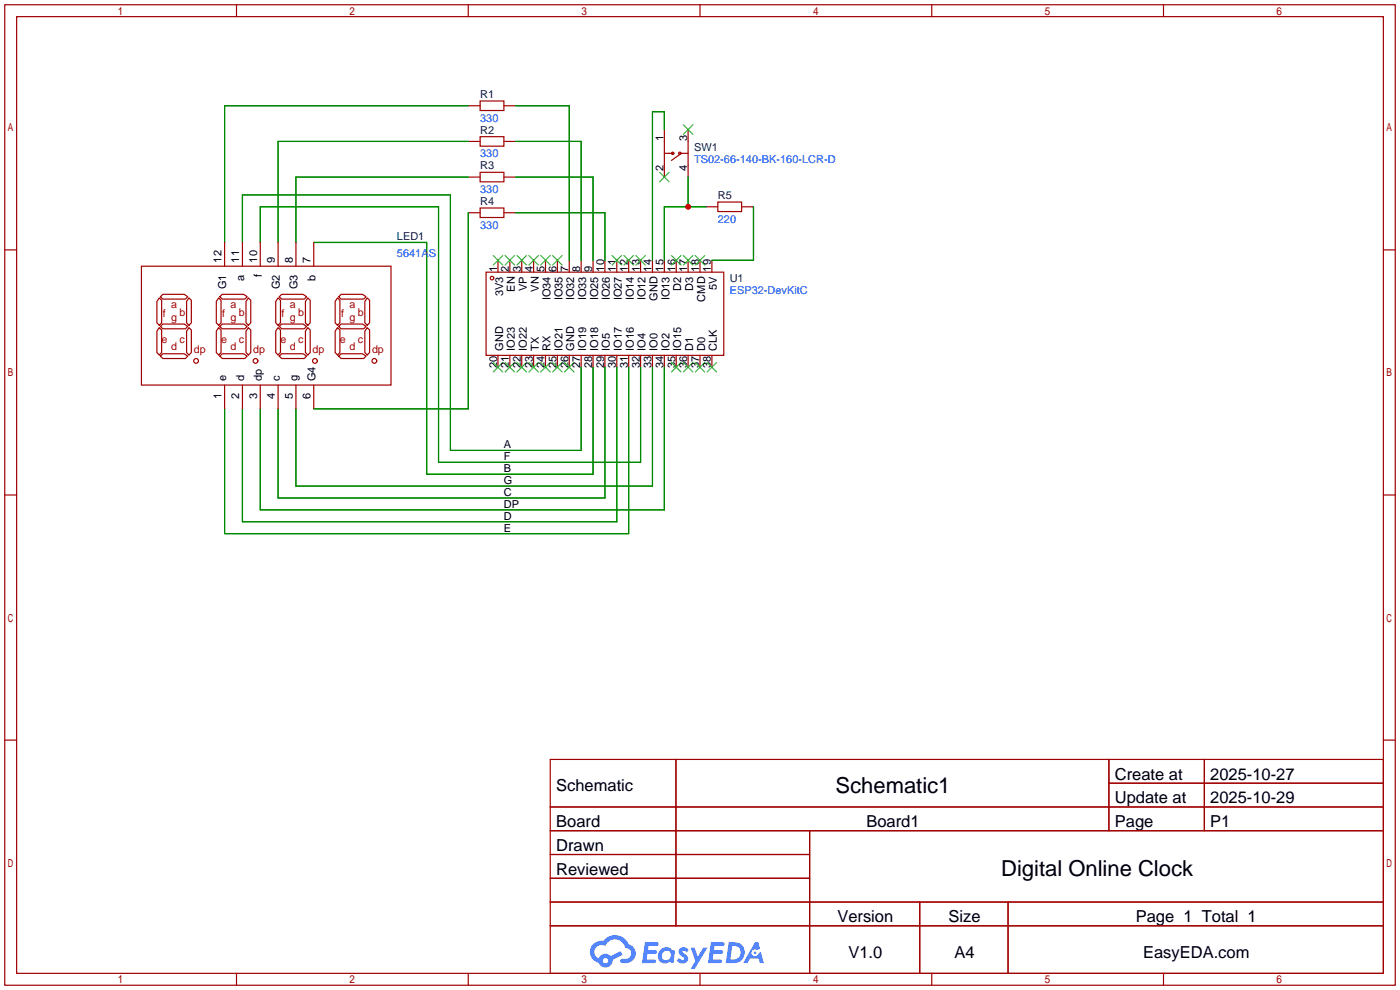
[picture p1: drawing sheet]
<svg xmlns="http://www.w3.org/2000/svg" width="299mm" height="212mm" viewBox="0 0 299 212" stroke-linecap="round" stroke-linejoin="round" font-family="sans-serif">
<g fill="none" stroke="#a10000" stroke-width=".25">
<path d="M1 1h297.2v209.6h-297.2zM3.6 3.6h292.1v204.4h-292.1zM50.5 1v2.6M100.1 1v2.6M149.6 1v2.6M199.1 1v2.6M248.7 1v2.6M1 53.4h2.6M295.7 53.4h2.5M1 105.8h2.6M295.7 105.8h2.5M1 158.2h2.6"/>
<path d="M295.7 158.2h2.5M117.6 162.3h178.1v45.7h-178.1zM117.6 172.5h178.1M117.6 177.5h178.1M144.5 162.3v35.6M173 177.5v30.5M237 162.3v15.2M237 167.4h58.7M257.4 162.3v15.2M117.6 182.6h55.4M117.6 192.8h178.1M117.6 187.7h55.4"/>
<path d="M117.6 197.9h178.1M196.6 192.8v15.2M215.4 192.8v15.2M50.5 208v2.6M100.1 208v2.6M149.6 208v2.6M199.1 208v2.6M248.7 208v2.6"/>
</g>
<g fill="#5487ff">
<path d="M145.3 202.7a1.3 1.3 0 0 1 1.9 .3l-.4 .6a.54 .54 0 0 0-.9-.2l.1 .2a1.34 1.34 0 0 1 .9 1.8 1.47 1.47 0 0 1-2.3-.1l.5-.6 .8 .5a.31 .31 0 0 0 .4-.3 .31 .31 0 0 0-.3-.4 1.12 1.12 0 0 1-.7-1.8z"/>
<path d="M147.6 202.5h.9l.6 2 1.2-2h.9l-2.7 4.6h-.9l1-1.7z"/>
<path d="M137.8 201.4h1.7a1.31 1.31 0 0 1 1.2 .2 .4 .4 0 0 1-.3 .5l-1.8 .1-.1 .9h1.6a.4 .4 0 0 1 .4 .4 .4 .4 0 0 1-.5 .4h-1.6l-.2 1.2h1.4a.46 .46 0 0 1 .5 0 .46 .46 0 0 1 .1 .5l-.4 .2h-2.6z"/>
<path d="M151.9 201.4h1.7a1.32 1.32 0 0 1 1.2 .2 .39 .39 0 0 1-.3 .5l-1.8 .1-.1 .9h1.6a.4 .4 0 0 1 .4 .4 .4 .4 0 0 1-.4 .4h-1.7l-.2 1.2h1.4a.46 .46 0 0 1 .5 0 .46 .46 0 0 1 .1 .5l-.4 .2h-2.6z"/>
<path d="M161.3 201.4h.8l.3 1.3-.6 .4a.75 .75 0 0 0-1.1 .3 .75 .75 0 0 0 .5 1 .75 .75 0 0 0 .9-.7l.5-.2 .6 2.3h-.8l-.3-.9h-1.8l-.5 .9h-1z"/>
<path d="M155.7 201.4l-.6 4.4h1.5a2.27 2.27 0 0 0 2.6-2.2 2.27 2.27 0 0 0-2.7-2.2zM156.5 202.1a1.5 1.5 0 0 1 1.8 1.6 1.5 1.5 0 0 1-1.9 1.4h-.3z"/>
<path d="M141.2 203a1.6 1.6 0 0 0-.3 2.3 1.6 1.6 0 0 0 2.3 .2l.7 .3 .3-2.4-.1-.3-.5-.1a1.58 1.58 0 0 0-2.4 0zM141.8 203.5a.98 .98 0 0 1 1.6 .4 .98 .98 0 0 1-1.1 1.3 .94 .94 0 0 1-.9-.7 .94 .94 0 0 1 .4-1z"/>
<path d="M126.8 201.8a2.37 2.37 0 0 0 1.1 4 1.54 1.54 0 0 0 1.8 1 1.54 1.54 0 0 0 1.2-1.6l2.2-1.1-.5-.8-2 1a1.57 1.57 0 0 0-2.7 .5 1.5 1.5 0 0 1-.7-2.1 1.5 1.5 0 0 1 2.2-.5 2.23 2.23 0 0 1 2.3-1.4 2.23 2.23 0 0 1 2 1.8 1.16 1.16 0 0 1 1.2 1.1 1.16 1.16 0 0 1-1.1 1.2h-.7a.47 .47 0 0 0-.5 .4 .47 .47 0 0 0 .4 .5 2.17 2.17 0 0 0 2.5-.9 2.17 2.17 0 0 0-.3-2.7l-.8-.4a3.2 3.2 0 0 0-5.5-.7l-1.1 .1zM128.8 205.3a.6 .6 0 0 1 1.2 0 .6 .6 0 0 1-1.2 0z"/>
<circle cx="161.4" cy="203.6" r=".28"/>
</g>
<g fill="none" stroke="#a10000" stroke-width=".25">
<path d="M100.1 22.6h2.5M100.1 30.2h2.5M100.1 37.8h2.5M102.6 21.6h5.1v2h-5.1zM102.6 29.2h5.1v2h-5.1zM102.6 36.8h5.1v2.1h-5.1zM107.7 22.6h2.5M107.7 30.2h2.5M107.7 37.8h2.5M142 27.7v10.1M142 32.8h1.8M145.3 33l-1.8 1.3"/>
<path d="M145.3 32.8h1.8M147.1 27.7v10.1M30.2 56.9h53.4v25.4h-53.4zM48 51.8v5.1M51.8 51.8v5.1M55.6 51.8v5.1M59.4 51.8v5.1M63.2 51.8v5.1M67.1 51.8v5.1M100.1 45.5h2.5M102.6 44.4h5.1v2.1h-5.1zM103.9 58.2h50.8v17.7h-50.8z"/>
<path d="M106.4 55.6v2.6M107.7 45.5h2.5M109 55.6v2.6M111.5 55.6v2.6M114 55.6v2.6M116.6 55.6v2.6M119.1 55.6v2.6M121.7 55.6v2.6M124.2 55.6v2.6M126.7 55.6v2.6M129.3 55.6v2.6M131.8 55.6v2.6"/>
<path d="M134.4 55.6v2.6M136.9 55.6v2.6M139.4 55.6v2.6M142 55.6v2.6M144.5 55.6v2.6M147.1 55.6v2.6M149.6 55.6v2.6M150.9 44.2h2.5M152.1 55.6v2.6M153.4 43.2h5.1v2h-5.1zM158.5 44.2h2.5M34 63.7l.5 .5v4.8l-.5 .5-.5-.5v-4.6z"/>
<path d="M34 70l.5 .5v4.9l-.5 .5-.5-.5v-4.6zM34.3 63.4l.5-.5h4.6l.7 .5-.5 .5h-4.8zM34.3 69.8l.5-.5h4.6l.7 .5-.5 .5h-4.8zM34.3 76.1l.5-.5h4.6l.7 .5-.5 .5h-4.8zM40.4 63.7l.5 .5v4.8l-.5 .5-.5-.5v-4.6zM40.4 70l.5 .5v4.9l-.5 .5-.5-.5v-4.6zM46.7 63.7l.5 .5v4.8l-.5 .5-.5-.5v-4.6zM46.7 70l.5 .5v4.9l-.5 .5-.5-.5v-4.6zM47 63.4l.5-.5h4.6l.7 .5-.5 .5h-4.8zM47 69.8l.5-.5h4.6l.7 .5-.5 .5h-4.8zM47 76.1l.5-.5h4.6l.7 .5-.5 .5h-4.8zM53.1 63.7l.5 .5v4.8l-.5 .5-.5-.5v-4.6z"/>
<path d="M53.1 70l.5 .5v4.9l-.5 .5-.5-.5v-4.6zM59.4 63.7l.5 .5v4.8l-.5 .5-.5-.5v-4.6zM59.4 70l.5 .5v4.9l-.5 .5-.5-.5v-4.6zM59.7 63.4l.5-.5h4.6l.7 .5-.5 .5h-4.8zM59.7 69.8l.5-.5h4.6l.7 .5-.5 .5h-4.8zM59.7 76.1l.5-.5h4.6l.7 .5-.5 .5h-4.8zM65.8 63.7l.5 .5v4.8l-.5 .5-.5-.5v-4.6zM65.8 70l.5 .5v4.9l-.5 .5-.5-.5v-4.6zM72.1 63.7l.5 .5v4.8l-.5 .5-.5-.5v-4.6zM72.1 70l.5 .5v4.9l-.5 .5-.5-.5v-4.6zM72.4 63.4l.5-.5h4.6l.7 .5-.5 .5h-4.8zM72.4 69.8l.5-.5h4.6l.7 .5-.5 .5h-4.8z"/>
<path d="M72.4 76.1l.5-.5h4.6l.7 .5-.5 .5h-4.8zM78.5 63.7l.5 .5v4.8l-.5 .5-.5-.5v-4.6zM78.5 70l.5 .5v4.9l-.5 .5-.5-.5v-4.6zM106.4 75.9v2.6M109 75.9v2.6M111.5 75.9v2.6M114 75.9v2.6M116.6 75.9v2.6M119.1 75.9v2.6M121.7 75.9v2.6M124.2 75.9v2.6M126.7 75.9v2.6"/>
<path d="M129.3 75.9v2.6M131.8 75.9v2.6M134.4 75.9v2.6M136.9 75.9v2.6M139.4 75.9v2.6M142 75.9v2.6M144.5 75.9v2.6M147.1 75.9v2.6M149.6 75.9v2.6M152.1 75.9v2.6M48 82.3v5.1M51.8 82.3v5.1"/>
<path d="M55.6 82.3v5.1M59.4 82.3v5.1M63.2 82.3v5.1M67.1 82.3v5.1"/>
<circle cx="143.8" cy="32.8" r=".25"/>
<circle cx="145.3" cy="32.8" r=".25"/>
<circle cx="105.2" cy="59.4" r=".38"/>
<circle cx="41.9" cy="77.1" r=".51"/>
<circle cx="54.6" cy="77.1" r=".51"/>
<circle cx="67.3" cy="77.1" r=".51"/>
<circle cx="80" cy="77.1" r=".51"/>
</g>
<g fill="none" stroke="#3c3" stroke-width=".25">
<path d="M141 36.8l2 2.1M143 36.8l-2 2.1M146 26.7l2.1 2M148.1 26.7l-2.1 2M105.4 54.6l2 2M107.4 54.6l-2 2M107.9 54.6l2.1 2M110 54.6l-2.1 2M110.5 54.6l2 2M112.5 54.6l-2 2M113 54.6l2.1 2M115.1 54.6l-2.1 2"/>
<path d="M115.6 54.6l2 2M117.6 54.6l-2 2M118.1 54.6l2 2M120.1 54.6l-2 2M130.8 54.6l2 2M132.8 54.6l-2 2M133.3 54.6l2.1 2M135.4 54.6l-2.1 2M135.9 54.6l2 2M137.9 54.6l-2 2M143.5 54.6l2 2M145.5 54.6l-2 2"/>
<path d="M146 54.6l2.1 2M148.1 54.6l-2.1 2M148.6 54.6l2 2M150.6 54.6l-2 2M105.4 77.5l2 2M107.4 77.5l-2 2M107.9 77.5l2.1 2M110 77.5l-2.1 2M110.5 77.5l2 2M112.5 77.5l-2 2M113 77.5l2.1 2M115.1 77.5l-2.1 2"/>
<path d="M115.6 77.5l2 2M117.6 77.5l-2 2M118.1 77.5l2 2M120.1 77.5l-2 2M120.6 77.5l2.1 2M122.7 77.5l-2.1 2M143.5 77.5l2 2M145.5 77.5l-2 2M146 77.5l2.1 2M148.1 77.5l-2.1 2M148.6 77.5l2 2M150.6 77.5l-2 2"/>
<path d="M151.1 77.5l2.1 2M153.2 77.5l-2.1 2"/>
</g>
<g fill="none" stroke="#008700" stroke-width=".25">
<path d="M100.1 37.8h-36.9v14M100.1 30.2h-40.7v21.6M100.1 22.6h-52.1v29.2M110.2 37.8h16.5v17.8M110.2 30.2h14v25.4M110.2 22.6h11.5v33M142 27.7v-3.8h-2.6v31.7M147.1 37.8v6.4M51.8 51.8v-10.1h44.5v54.6h27.9v-17.8M55.6 51.8v-7.6h38.1v54.6h43.2v-20.3M67.1 51.8h24.1v49.5h35.5v-22.8M100.1 45.5v41.9h-33"/>
<path d="M110.2 45.5h19.1v10.1M150.9 44.2h-8.9v11.4M161 44.2v11.4h-8.9M129.3 78.5v27.9h-69.9v-19M131.8 78.5v33h-80v-24.1M134.4 78.5v35.5h-86.4v-26.6M139.4 78.5v25.4h-76.2v-16.5M142 78.5v30.5h-86.4v-21.6"/>
</g>
<circle cx="147.1" cy="44.2" r=".63" fill="#c00"/>
<g font-size="4.7">
<text x="178.6" y="169.5">Schematic1</text>
<text x="214" y="187.3">Digital Online Clock</text>
</g>
<g font-size="3.5">
<text x="238.3" y="166.6">Create at</text>
<text x="258.7" y="166.6">2025-10-27</text>
<text x="118.9" y="169.1">Schematic</text>
<text x="238.3" y="171.7">Update at</text>
<text x="258.7" y="171.7">2025-10-29</text>
<text x="118.9" y="176.8">Board</text>
<text x="185.2" y="176.8">Board1</text>
<text x="238.3" y="176.8">Page</text>
<text x="258.7" y="176.8">P1</text>
<text x="118.9" y="181.8">Drawn</text>
<text x="118.9" y="186.9">Reviewed</text>
<text x="179" y="197.1">Version</text>
<text x="202.7" y="197.1">Size</text>
<text x="242.7" y="197.1">Page 1 Total 1</text>
<text x="181.3" y="204.7">V1.0</text>
<text x="204" y="204.7">A4</text>
<text x="244.3" y="204.7">EasyEDA.com</text>
</g>
<g font-size="2.3" fill="#000080">
<text x="102.6" y="20.9">R1</text>
<text x="102.6" y="28.5">R2</text>
<text x="148.3" y="32.3">SW1</text>
<text x="102.6" y="36.2">R3</text>
<text x="102.6" y="43.8">R4</text>
<text x="153.4" y="42.5">R5</text>
<text x="84.8" y="51.4">LED1</text>
<text x="156" y="60.3">U1</text>
</g>
<g font-size="2.3" fill="#00f">
<text x="102.6" y="26">330</text>
<text x="102.6" y="33.6">330</text>
<text x="148.3" y="34.9">TS02-66-140-BK-160-LCR-D</text>
<text x="102.6" y="41.2">330</text>
<text x="153.4" y="47.6">220</text>
<text x="102.6" y="48.9">330</text>
<text x="84.8" y="54.9">5641AS</text>
<text x="156" y="62.8">ESP32-DevKitC</text>
</g>
<g font-size="2.3">
<text x="141.8" y="30.2" transform="rotate(-90 141.8 30.2)">1</text>
<text x="146.9" y="30.2" transform="rotate(-90 146.9 30.2)">3</text>
<text x="141.8" y="36.6" transform="rotate(-90 141.8 36.6)">2</text>
<text x="146.9" y="36.6" transform="rotate(-90 146.9 36.6)">4</text>
<text x="47.3" y="56.1" transform="rotate(-90 47.3 56.1)">12</text>
<text x="51.1" y="56.1" transform="rotate(-90 51.1 56.1)">11</text>
<text x="52.2" y="60" transform="rotate(-90 52.2 60)">a</text>
<text x="54.9" y="56.1" transform="rotate(-90 54.9 56.1)">10</text>
<text x="56" y="59.3" transform="rotate(-90 56 59.3)">f</text>
<text x="58.8" y="56.1" transform="rotate(-90 58.8 56.1)">9</text>
<text x="62.6" y="56.1" transform="rotate(-90 62.6 56.1)">8</text>
<text x="66.4" y="56.1" transform="rotate(-90 66.4 56.1)">7</text>
<text x="67.4" y="60" transform="rotate(-90 67.4 60)">b</text>
<text x="106.2" y="58" transform="rotate(-90 106.2 58)">1</text>
<text x="108.8" y="58" transform="rotate(-90 108.8 58)">2</text>
<text x="111.3" y="58" transform="rotate(-90 111.3 58)">3</text>
<text x="113.9" y="58" transform="rotate(-90 113.9 58)">4</text>
<text x="116.4" y="58" transform="rotate(-90 116.4 58)">5</text>
<text x="118.9" y="58" transform="rotate(-90 118.9 58)">6</text>
<text x="121.5" y="58" transform="rotate(-90 121.5 58)">7</text>
<text x="124" y="58" transform="rotate(-90 124 58)">8</text>
<text x="126.6" y="58" transform="rotate(-90 126.6 58)">9</text>
<text x="129.1" y="58" transform="rotate(-90 129.1 58)">10</text>
<text x="131.6" y="58" transform="rotate(-90 131.6 58)">11</text>
<text x="134.2" y="58" transform="rotate(-90 134.2 58)">12</text>
<text x="136.7" y="58" transform="rotate(-90 136.7 58)">13</text>
<text x="139.3" y="58" transform="rotate(-90 139.3 58)">14</text>
<text x="141.8" y="58" transform="rotate(-90 141.8 58)">15</text>
<text x="144.3" y="58" transform="rotate(-90 144.3 58)">16</text>
<text x="146.9" y="58" transform="rotate(-90 146.9 58)">17</text>
<text x="149.4" y="58" transform="rotate(-90 149.4 58)">18</text>
<text x="152" y="58" transform="rotate(-90 152 58)">19</text>
<text x="48.3" y="61.8" transform="rotate(-90 48.3 61.8)">G1</text>
<text x="59.8" y="61.8" transform="rotate(-90 59.8 61.8)">G2</text>
<text x="63.6" y="61.8" transform="rotate(-90 63.6 61.8)">G3</text>
<text x="107.5" y="63.3" transform="rotate(-90 107.5 63.3)">3V3</text>
<text x="110" y="62.4" transform="rotate(-90 110 62.4)">EN</text>
<text x="112.6" y="62.2" transform="rotate(-90 112.6 62.2)">VP</text>
<text x="115.1" y="62.4" transform="rotate(-90 115.1 62.4)">VN</text>
<text x="117.7" y="64.2" transform="rotate(-90 117.7 64.2)">IO34</text>
<text x="120.2" y="64.2" transform="rotate(-90 120.2 64.2)">IO35</text>
<text x="122.7" y="64.2" transform="rotate(-90 122.7 64.2)">IO32</text>
<text x="125.3" y="64.2" transform="rotate(-90 125.3 64.2)">IO33</text>
<text x="127.8" y="64.2" transform="rotate(-90 127.8 64.2)">IO25</text>
<text x="130.4" y="64.2" transform="rotate(-90 130.4 64.2)">IO26</text>
<text x="132.9" y="64.2" transform="rotate(-90 132.9 64.2)">IO27</text>
<text x="135.4" y="64.2" transform="rotate(-90 135.4 64.2)">IO14</text>
<text x="138" y="64.2" transform="rotate(-90 138 64.2)">IO12</text>
<text x="140.5" y="64.3" transform="rotate(-90 140.5 64.3)">GND</text>
<text x="143.1" y="64.2" transform="rotate(-90 143.1 64.2)">IO13</text>
<text x="145.6" y="62.1" transform="rotate(-90 145.6 62.1)">D2</text>
<text x="148.1" y="62.1" transform="rotate(-90 148.1 62.1)">D3</text>
<text x="150.7" y="64.5" transform="rotate(-90 150.7 64.5)">CMD</text>
<text x="153.2" y="62" transform="rotate(-90 153.2 62)">5V</text>
<text x="107.5" y="75" transform="rotate(-90 107.5 75)">GND</text>
<text x="110" y="75" transform="rotate(-90 110 75)">IO23</text>
<text x="112.6" y="75" transform="rotate(-90 112.6 75)">IO22</text>
<text x="115.1" y="75" transform="rotate(-90 115.1 75)">TX</text>
<text x="117.7" y="75" transform="rotate(-90 117.7 75)">RX</text>
<text x="120.2" y="75" transform="rotate(-90 120.2 75)">IO21</text>
<text x="122.7" y="75" transform="rotate(-90 122.7 75)">GND</text>
<text x="125.3" y="75" transform="rotate(-90 125.3 75)">IO19</text>
<text x="127.8" y="75" transform="rotate(-90 127.8 75)">IO18</text>
<text x="130.4" y="75" transform="rotate(-90 130.4 75)">IO5</text>
<text x="132.9" y="75" transform="rotate(-90 132.9 75)">IO17</text>
<text x="135.4" y="75" transform="rotate(-90 135.4 75)">IO16</text>
<text x="138" y="75" transform="rotate(-90 138 75)">IO4</text>
<text x="140.5" y="75" transform="rotate(-90 140.5 75)">IO0</text>
<text x="143.1" y="75" transform="rotate(-90 143.1 75)">IO2</text>
<text x="145.6" y="75" transform="rotate(-90 145.6 75)">IO15</text>
<text x="148.1" y="75" transform="rotate(-90 148.1 75)">D1</text>
<text x="150.7" y="75" transform="rotate(-90 150.7 75)">D0</text>
<text x="153.2" y="75" transform="rotate(-90 153.2 75)">CLK</text>
<text x="48.3" y="81.5" transform="rotate(-90 48.3 81.5)">e</text>
<text x="52.2" y="81.5" transform="rotate(-90 52.2 81.5)">d</text>
<text x="56" y="81.5" transform="rotate(-90 56 81.5)">dp</text>
<text x="59.8" y="81.5" transform="rotate(-90 59.8 81.5)">c</text>
<text x="63.6" y="81.5" transform="rotate(-90 63.6 81.5)">g</text>
<text x="67.4" y="81.5" transform="rotate(-90 67.4 81.5)">G4</text>
<text x="106.2" y="78.7" transform="rotate(-90 106.2 78.7)">20</text>
<text x="108.8" y="78.7" transform="rotate(-90 108.8 78.7)">21</text>
<text x="111.3" y="78.7" transform="rotate(-90 111.3 78.7)">22</text>
<text x="113.9" y="78.7" transform="rotate(-90 113.9 78.7)">23</text>
<text x="116.4" y="78.7" transform="rotate(-90 116.4 78.7)">24</text>
<text x="118.9" y="78.7" transform="rotate(-90 118.9 78.7)">25</text>
<text x="121.5" y="78.7" transform="rotate(-90 121.5 78.7)">26</text>
<text x="124" y="78.7" transform="rotate(-90 124 78.7)">27</text>
<text x="126.6" y="78.7" transform="rotate(-90 126.6 78.7)">28</text>
<text x="129.1" y="78.7" transform="rotate(-90 129.1 78.7)">29</text>
<text x="131.6" y="78.7" transform="rotate(-90 131.6 78.7)">30</text>
<text x="134.2" y="78.7" transform="rotate(-90 134.2 78.7)">31</text>
<text x="136.7" y="78.7" transform="rotate(-90 136.7 78.7)">32</text>
<text x="139.3" y="78.7" transform="rotate(-90 139.3 78.7)">33</text>
<text x="141.8" y="78.7" transform="rotate(-90 141.8 78.7)">34</text>
<text x="144.3" y="78.7" transform="rotate(-90 144.3 78.7)">35</text>
<text x="146.9" y="78.7" transform="rotate(-90 146.9 78.7)">36</text>
<text x="149.4" y="78.7" transform="rotate(-90 149.4 78.7)">37</text>
<text x="152" y="78.7" transform="rotate(-90 152 78.7)">38</text>
<text x="47.3" y="85.4" transform="rotate(-90 47.3 85.4)">1</text>
<text x="51.1" y="85.4" transform="rotate(-90 51.1 85.4)">2</text>
<text x="54.9" y="85.4" transform="rotate(-90 54.9 85.4)">3</text>
<text x="58.8" y="85.4" transform="rotate(-90 58.8 85.4)">4</text>
<text x="62.6" y="85.4" transform="rotate(-90 62.6 85.4)">5</text>
<text x="66.4" y="85.4" transform="rotate(-90 66.4 85.4)">6</text>
<text x="107.7" y="95.8">A</text>
<text x="107.7" y="98.4">F</text>
<text x="107.7" y="100.9">B</text>
<text x="107.7" y="103.5">G</text>
<text x="107.7" y="106">C</text>
<text x="107.7" y="108.5">DP</text>
<text x="107.7" y="111.1">D</text>
<text x="107.7" y="113.6">E</text>
</g>
<g font-size="2.3" fill="#a00000">
<text x="36.6" y="65.7">a</text>
<text x="49.3" y="65.7">a</text>
<text x="62" y="65.7">a</text>
<text x="74.7" y="65.7">a</text>
<text x="34.8" y="67.8">f</text>
<text x="36.6" y="68.5">g</text>
<text x="38.4" y="67.5">b</text>
<text x="47.5" y="67.8">f</text>
<text x="49.3" y="68.5">g</text>
<text x="51.1" y="67.5">b</text>
<text x="60.2" y="67.8">f</text>
<text x="62" y="68.5">g</text>
<text x="63.8" y="67.5">b</text>
<text x="72.9" y="67.8">f</text>
<text x="74.7" y="68.5">g</text>
<text x="76.5" y="67.5">b</text>
<text x="34.5" y="73.3">e</text>
<text x="36.6" y="74.9">d</text>
<text x="38.4" y="73.3">c</text>
<text x="41.4" y="75.4">dp</text>
<text x="47.2" y="73.3">e</text>
<text x="49.3" y="74.9">d</text>
<text x="51.1" y="73.3">c</text>
<text x="54.1" y="75.4">dp</text>
<text x="59.9" y="73.3">e</text>
<text x="62" y="74.9">d</text>
<text x="63.8" y="73.3">c</text>
<text x="66.8" y="75.4">dp</text>
<text x="72.6" y="73.3">e</text>
<text x="74.7" y="74.9">d</text>
<text x="76.5" y="73.3">c</text>
<text x="79.5" y="75.4">dp</text>
</g>
</svg>
